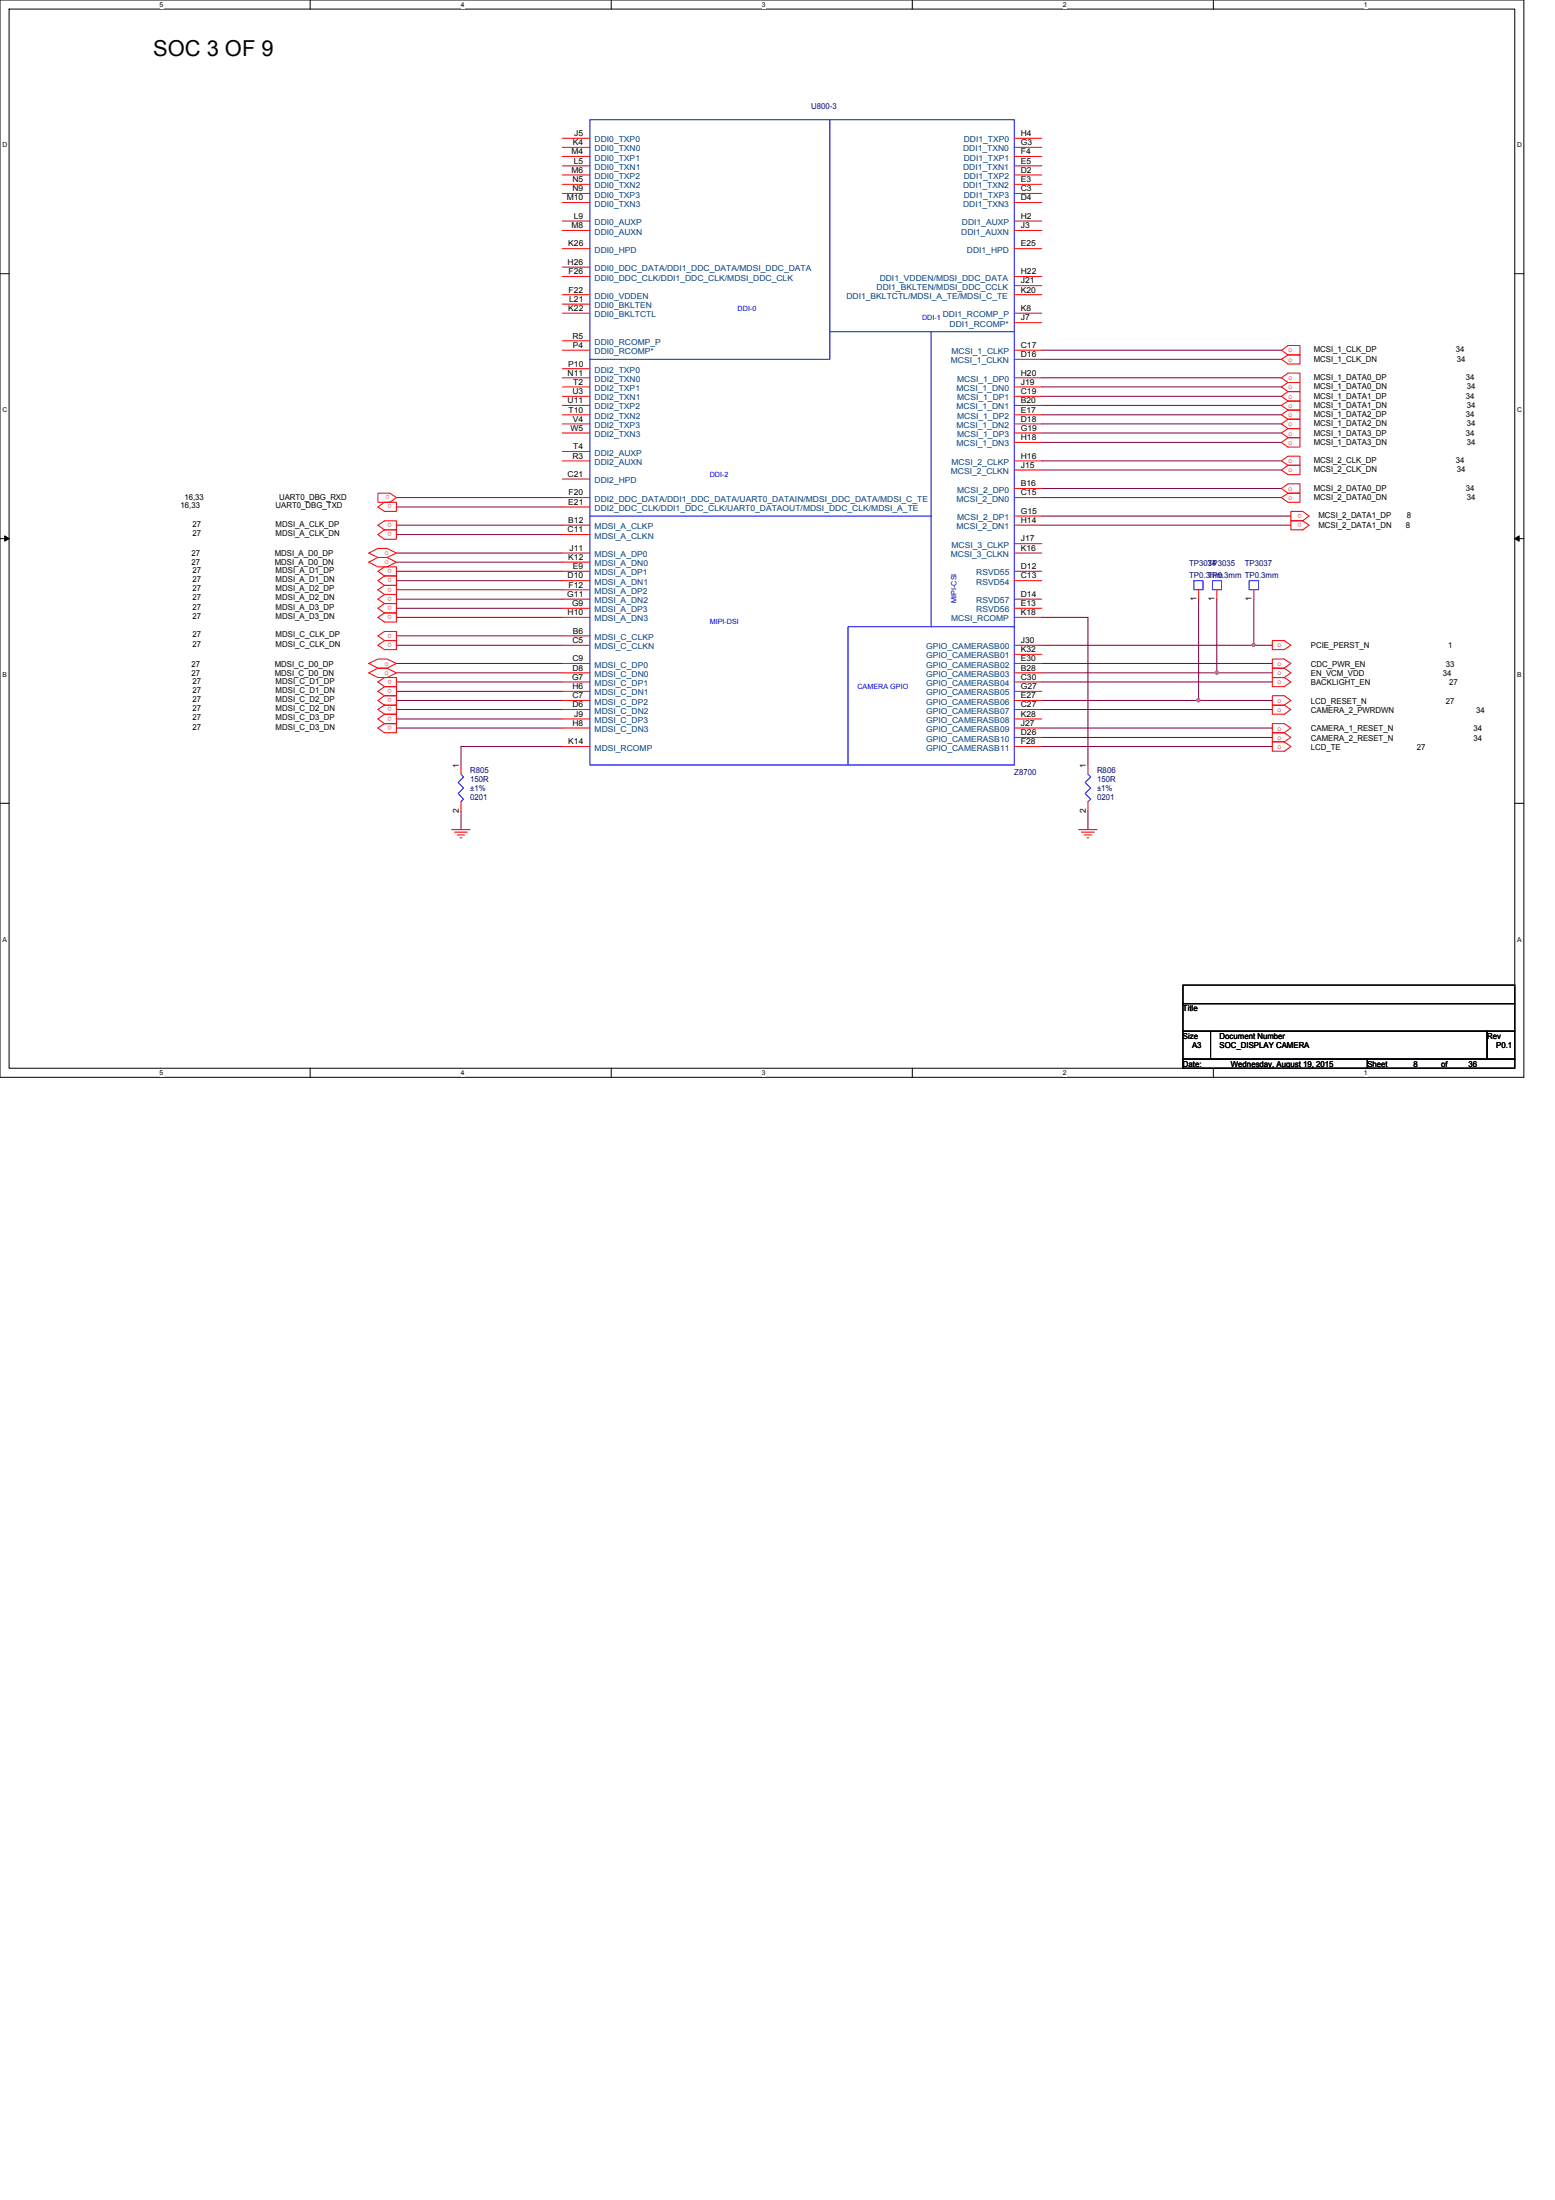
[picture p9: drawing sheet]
<svg xmlns="http://www.w3.org/2000/svg" width="210mm" height="297mm" viewBox="0 0 210 297" stroke-linecap="round" stroke-linejoin="round" font-family="sans-serif">
<path d="M0 0h205.7v145.5h-205.7zM1.2 1.2h203.3v143h-203.3z" fill="none" stroke="#000" stroke-width=".13"/>
<g fill="#fff">
<path d="M21.5 .1h.6v1h-.6z"/>
<path d="M21.5 144.4h.6v1h-.6z"/>
</g>
<path d="M41.9 0v1.2M41.9 144.2v1.3" fill="none" stroke="#000" stroke-width=".13"/>
<g fill="#fff">
<path d="M62.2 .1h.5v1h-.5z"/>
<path d="M62.2 144.4h.5v1h-.5z"/>
</g>
<path d="M82.5 0v1.2M82.5 144.2v1.3" fill="none" stroke="#000" stroke-width=".13"/>
<g fill="#fff">
<path d="M102.8 .1h.5v1h-.5z"/>
<path d="M102.8 144.4h.5v1h-.5z"/>
</g>
<path d="M123.1 0v1.2M123.1 144.2v1.3" fill="none" stroke="#000" stroke-width=".13"/>
<g fill="#fff">
<path d="M143.5 .1h.5v1h-.5z"/>
<path d="M143.5 144.4h.5v1h-.5z"/>
</g>
<path d="M163.8 0v1.2M163.8 144.2v1.3" fill="none" stroke="#000" stroke-width=".13"/>
<g fill="#fff">
<path d="M184.1 .1h.5v1h-.5z"/>
<path d="M184.1 144.4h.5v1h-.5z"/>
<path d="M.3 19.1h.7v1h-.7z"/>
<path d="M204.8 19.1h.6v1h-.6z"/>
<path d="M.3 54.8h.7v1h-.7z"/>
<path d="M204.8 54.8h.6v1h-.6z"/>
</g>
<path d="M0 37h1.2M204.5 37h1.2" fill="none" stroke="#000" stroke-width=".13"/>
<g fill="#fff">
<path d="M.3 90.6h.6v1h-.6z"/>
<path d="M204.8 90.6h.6v1h-.6z"/>
</g>
<path d="M0 72.7h1.2M.6 72.3l.6 .4-.6 .4zM204.5 72.7l.6-.4v.8zM204.5 72.7h1.2" fill="none" stroke="#000" stroke-width=".13"/>
<path d="M.6 72.3l.6 .4-.6 .4zM204.5 72.7l.6-.4v.8z" fill="#000"/>
<g fill="#fff">
<path d="M.3 126.3h.6v1h-.6z"/>
<path d="M204.8 126.3h.6v1h-.6z"/>
</g>
<path d="M0 108.5h1.2M204.5 108.5h1.2" fill="none" stroke="#000" stroke-width=".13"/>
<g fill="none" stroke="#800040" stroke-width=".13">
<path d="M140.6 54.7h32.4M140.6 53.5h32.4M140.6 48.5h32.4M140.6 47.3h32.4M140.6 52.2h32.4M140.6 51h32.4M140.6 57.2h32.4M140.6 56h32.4M140.6 59.7h32.4M140.6 58.5h32.4M140.6 63.5h32.4M140.6 62.2h32.4"/>
<path d="M140.6 67.2h32.4M140.6 66h32.4M140.6 90.8h23.7M140.6 83.4h6.3v19.9M140.6 98.3h31.1M140.6 95.8h31.1M140.6 99.6h31.1M140.6 92.1h31.1M140.6 89.6h31.1M62.2 109.5v2.5M62.2 100.8v2.5M146.9 109.5v2.5"/>
</g>
<path d="M164.1 90.7h.3l.1 .1-.1 .2-.1 .1-.2-.1z" fill-rule="evenodd" fill="#f0f"/>
<path d="M164.1 90.7h.3l.1 .1-.1 .2-.1 .1-.2-.1z" fill="none" stroke="#f0f" stroke-width=".13"/>
<path d="M140.6 94.6h21.2" fill="none" stroke="#800040" stroke-width=".13"/>
<path d="M161.6 94.4h.3l.1 .1-.1 .2-.1 .1-.2-.1z" fill-rule="evenodd" fill="#f0f"/>
<path d="M161.6 94.4h.3l.1 .1-.1 .2-.1 .1-.2-.1z" fill="none" stroke="#f0f" stroke-width=".13"/>
<path d="M169.2 80.9v6.2h-28.6M140.6 100.8h31.1" fill="none" stroke="#800040" stroke-width=".13"/>
<path d="M169.1 86.9h.3l.1 .2-.1 .1-.2 .1-.1-.1z" fill-rule="evenodd" fill="#f0f"/>
<path d="M169.1 86.9h.3l.1 .2-.1 .1-.2 .1-.1-.1z" fill="none" stroke="#f0f" stroke-width=".13"/>
<g fill="none" stroke="#800040" stroke-width=".13">
<path d="M53.5 68.5h22.4M53.5 67.2h22.4M53.5 79.6h22.4M53.5 78.4h22.4M53.5 77.1h22.4M53.5 72.2h22.4M53.5 70.9h22.4M53.5 75.9h22.4M53.5 74.7h22.4M140.6 70.9h33.6M140.6 69.7h33.6M53.5 98.3h22.4"/>
<path d="M53.5 97.1h22.4M53.5 95.8h22.4M53.5 94.6h22.4M53.5 93.3h22.4M53.5 92.1h22.4M53.5 87.1h22.4M53.5 85.9h22.4M53.5 90.8h22.4M53.5 89.6h22.4M53.5 83.4h22.4M53.5 82.1h22.4M53.5 80.9h22.4"/>
<path d="M161.8 80.9v13.7h9.9M164.3 80.9v9.9h7.4M169.2 87.1h2.5M62.2 100.8h13.7"/>
</g>
<g fill="none" stroke="#f00" stroke-width=".13">
<path d="M75.9 18.7h3.7M75.9 19.9h3.7M136.9 18.7h3.7M136.9 19.9h3.7M75.9 21.1h3.7M75.9 22.4h3.7M75.9 23.6h3.7M75.9 24.9h3.7M75.9 26.1h3.7M75.9 27.3h3.7M75.9 29.8h3.7M75.9 31.1h3.7"/>
<path d="M75.9 33.6h3.7M75.9 36.1h3.7M75.9 37.3h3.7M75.9 39.8h3.7M136.9 21.1h3.7M136.9 22.4h3.7M136.9 23.6h3.7M136.9 24.9h3.7M136.9 26.1h3.7M136.9 27.3h3.7M136.9 29.8h3.7M136.9 31.1h3.7"/>
<path d="M136.9 33.6h3.7M136.9 37.3h3.7M136.9 38.6h3.7M136.9 39.8h3.7M75.9 41.1h3.7M75.9 42.3h3.7M75.9 46h3.7M75.9 47.3h3.7M75.9 49.8h3.7M75.9 51h3.7M75.9 52.2h3.7M75.9 53.5h3.7"/>
<path d="M75.9 54.7h3.7M75.9 56h3.7M75.9 57.2h3.7M75.9 58.5h3.7M136.9 42.3h3.7M136.9 43.6h3.7M136.9 47.3h3.7M136.9 48.5h3.7M136.9 51h3.7M136.9 52.2h3.7M136.9 53.5h3.7M136.9 54.7h3.7"/>
<path d="M136.9 56h3.7M136.9 57.2h3.7M136.9 58.5h3.7M136.9 59.7h3.7M173 51l.9-.6h1.6v1.2h-1.6zM173 48.5l.9-.6h1.6v1.2h-1.6zM173 47.3l.9-.6h1.6v1.2h-1.6zM173 59.7l.9-.6h1.6v1.3h-1.6zM173.9 54.1l-.9 .6 .9 .7M173.9 52.9l-.9 .6 .9 .6M173.9 51.6l-.9 .6 .9 .7M173.9 57.9l-.9 .6 .9 .6"/>
<path d="M173.9 56.6l-.9 .6 .9 .7M173.9 55.4l-.9 .6 .9 .6M173.9 54.1h1.6v1.3h-1.6M173.9 52.9h1.6v1.2h-1.6M173.9 51.6h1.6v1.3h-1.6M173.9 57.9h1.6v1.2h-1.6M173.9 56.6h1.6v1.3h-1.6M173.9 55.4h1.6v1.2h-1.6M49.8 75.9l1.2-.6h1.2l1.3 .6-1.3 .6h-1.2zM49.8 74.7l1.2-.7h1.2l1.3 .7-1.3 .6h-1.2zM51 68.5l.9-.7h1.6v1.2h-1.6zM51 77.1l.9-.6h1.6v1.3h-1.6z"/>
<path d="M51 72.2l.9-.7h1.6v1.3h-1.6zM51 70.9l.9-.6h1.6v1.2h-1.6zM51 66.6h1.6l.9 .6-.9 .6h-1.6zM51.9 79l-.9 .6 .9 .7M51.9 77.8l-.9 .6 .9 .6M51.9 79h1.6v1.3h-1.6M51.9 77.8h1.6v1.2h-1.6M75.9 61h3.7M75.9 62.2h3.7M75.9 64.7h3.7M75.9 67.2h3.7M75.9 68.5h3.7"/>
<path d="M75.9 70.9h3.7M75.9 72.2h3.7M75.9 74.7h3.7M75.9 75.9h3.7M75.9 77.1h3.7M75.9 78.4h3.7M75.9 79.6h3.7M136.9 62.2h3.7M136.9 63.5h3.7M136.9 66h3.7M136.9 67.2h3.7M136.9 69.7h3.7"/>
<path d="M136.9 70.9h3.7M136.9 73.4h3.7M136.9 74.7h3.7M136.9 77.1h3.7M136.9 78.4h3.7M161.8 79.6v1.3M164.3 79.6v1.3M169.2 79.6v1.3M173 67.2l.9-.6h1.6v1.2h-1.6zM173 66l.9-.7h1.6v1.3h-1.6zM173 63.5l.9-.7h1.6v1.3h-1.6zM173 62.2l.9-.6h1.6v1.2h-1.6z"/>
<path d="M174.2 70.3h1.7l.8 .6-.8 .6h-1.7zM174.2 69h1.7l.8 .7-.8 .6h-1.7zM49.8 90.8l1.2-.6h1.2l1.3 .6-1.3 .7h-1.2zM49.8 89.6l1.2-.6h1.2l1.3 .6-1.3 .6h-1.2zM51 98.3l.9-.6h1.6v1.2h-1.6zM51 92.1l.9-.6h1.6v1.2h-1.6zM51 87.1l.9-.6h1.6v1.2h-1.6zM51 85.9l.9-.6h1.6v1.2h-1.6zM51 83.4l.9-.6h1.6v1.2h-1.6zM51.9 96.4l-.9 .7 .9 .6M51.9 95.2l-.9 .6 .9 .6M51.9 93.9l-.9 .7 .9 .6"/>
<path d="M51.9 92.7l-.9 .6 .9 .6M51.9 81.5l-.9 .6 .9 .7M51.9 80.3l-.9 .6 .9 .6M51.9 96.4h1.6v1.3h-1.6M51.9 95.2h1.6v1.2h-1.6M51.9 93.9h1.6v1.3h-1.6M51.9 92.7h1.6v1.2h-1.6M51.9 81.5h1.6v1.3h-1.6M51.9 80.3h1.6v1.2h-1.6M75.9 80.9h3.7M75.9 82.1h3.7M75.9 83.4h3.7"/>
<path d="M75.9 85.9h3.7M75.9 87.1h3.7M75.9 89.6h3.7M75.9 90.8h3.7M75.9 92.1h3.7M75.9 93.3h3.7M75.9 94.6h3.7M75.9 95.8h3.7M75.9 97.1h3.7M75.9 98.3h3.7M136.9 80.9h3.7M136.9 82.1h3.7"/>
<path d="M136.9 83.4h3.7M136.9 87.1h3.7M136.9 88.3h3.7M136.9 89.6h3.7M136.9 90.8h3.7M136.9 92.1h3.7M136.9 93.3h3.7M136.9 94.6h3.7M136.9 95.8h3.7M136.9 97.1h3.7M136.9 98.3h3.7M136.9 99.6h3.7"/>
<path d="M171.7 97.7h1.7l.8 .6-.8 .6h-1.7zM171.7 91.5h1.7l.8 .6-.8 .6h-1.7zM171.7 86.5h1.7l.8 .6-.8 .6h-1.7zM171.7 95.2h1.7l.8 .6-.8 .6h-1.7zM171.7 93.9h1.7l.8 .7-.8 .6h-1.7zM171.7 89h1.7l.8 .6-.8 .6h-1.7zM173.4 98.9l.8 .7-.8 .6M173.4 90.2l.8 .6-.8 .7M173.4 98.9h-1.7v1.3h1.7M173.4 90.2h-1.7v1.3h1.7M61 112h2.5M61.3 112.4h1.8"/>
<path d="M61.7 112.7h1M62.1 113.1h.3M62.2 103.3v1.2M62.2 108.2v1.3M75.9 100.8h3.7M136.9 100.8h3.7M145.6 112h2.5M146 112.4h1.7M146.3 112.7h1.1M146.7 113.1h.3M146.9 103.3v1.2M146.9 108.2v1.3"/>
<path d="M171.7 100.2h1.7l.8 .6-.8 .6h-1.7z"/>
</g>
<path d="M159.7 133h44.8v2.5h-44.8zM159.7 135.5h44.8v3.7h-44.8zM159.7 139.2h3.7v3.8h-3.7zM163.4 139.2h37.3v3.8h-37.3zM200.7 139.2h3.8v3.8h-3.8zM159.7 143h24.9v1.2h-24.9zM184.6 143h19.9v1.2h-19.9z" fill="none" stroke="#000" stroke-width=".13"/>
<path d="M79.6 16.2h57.3v87.1h-57.3zM112 16.2v28.6M125.7 44.8v39.8M136.9 44.8h-24.9v3.7h-32.4M79.6 69.7h46.1M161.2 78.4h1.2v1.2h-1.2zM163.7 78.4h1.2v1.2h-1.2zM168.6 78.4h1.3v1.2h-1.3zM136.9 84.6h-22.4v18.7M62.2 104.5l.4 .4-.8 .8 .8 .7-.8 .7 .8 .8-.4 .3M146.9 104.5l.3 .4-.7 .8 .7 .7-.7 .7 .7 .8-.3 .3" fill="none" stroke="#00f" stroke-width=".13"/>
<path d="M164.1 90.7h.3l.1 .1-.1 .2-.1 .1-.2-.1z" fill-rule="evenodd" fill="#f0f"/>
<path d="M164.1 90.7h.3l.1 .1-.1 .2-.1 .1-.2-.1z" fill="none" stroke="#f0f" stroke-width=".13"/>
<path d="M161.6 94.4h.3l.1 .1-.1 .2-.1 .1-.2-.1z" fill-rule="evenodd" fill="#f0f"/>
<path d="M161.6 94.4h.3l.1 .1-.1 .2-.1 .1-.2-.1z" fill="none" stroke="#f0f" stroke-width=".13"/>
<path d="M169.1 86.9h.3l.1 .2-.1 .1-.2 .1-.1-.1z" fill-rule="evenodd" fill="#f0f"/>
<path d="M169.1 86.9h.3l.1 .2-.1 .1-.2 .1-.1-.1z" fill="none" stroke="#f0f" stroke-width=".13"/>
<text font-size="3" x="20.7" y="7.6">SOC 3 OF 9</text>
<g font-size="1.1" fill="#000080">
<text x="109.5" y="14.7">U800-3</text>
<text x="160.5" y="76.5">TP3034</text>
<text x="160.5" y="78">TP0.3mm</text>
<text x="163" y="76.5">TP3035</text>
<text x="163" y="78">TP0.3mm TP0.3mm</text>
<text x="168" y="76.5">TP3037</text>
<text x="63.5" y="104.4">R805</text>
<text x="63.5" y="105.6">150R</text>
<text x="63.5" y="106.8">±1%</text>
<text x="136.9" y="104.6">Z8700</text>
<text x="148.1" y="104.4">R806</text>
<text x="148.1" y="105.6">150R</text>
<text x="148.1" y="106.8">±1%</text>
<text x="63.5" y="108.1">0201</text>
<text x="148.1" y="108.1">0201</text>
</g>
<g font-size="1.1">
<text x="77.1" y="20.8">M4</text>
<text x="77.1" y="23.3">M6</text>
<text x="77.3" y="19.6">K4</text>
<text x="77.5" y="22.1">L5</text>
<text x="77.5" y="18.4">J5</text>
<text x="137.8" y="19.6">G3</text>
<text x="137.8" y="22.1">E5</text>
<text x="137.8" y="18.4">H4</text>
<text x="137.8" y="20.8">F4</text>
<text x="137.8" y="23.3">D2</text>
<text x="76.5" y="27.1">M10</text>
<text x="77.3" y="24.6">N5</text>
<text x="77.3" y="25.8">N9</text>
<text x="77.5" y="29.5">L9</text>
<text x="137.8" y="29.5">H2</text>
<text x="137.8" y="24.6">E3</text>
<text x="137.8" y="27.1">D4</text>
<text x="137.8" y="25.8">C3</text>
<text x="76.6" y="35.8">H26</text>
<text x="76.7" y="33.3">K26</text>
<text x="77.1" y="30.8">M8</text>
<text x="137.8" y="30.8">J3</text>
<text x="137.8" y="33.3">E25</text>
<text x="76.7" y="42">K22</text>
<text x="76.8" y="37">F26</text>
<text x="76.8" y="39.5">F22</text>
<text x="76.8" y="40.8">L21</text>
<text x="137.8" y="39.5">K20</text>
<text x="137.8" y="37">H22</text>
<text x="137.8" y="38.3">J21</text>
<text x="137.8" y="42">K8</text>
<text x="77.3" y="45.7">R5</text>
<text x="77.3" y="47">P4</text>
<text x="137.8" y="47">C17</text>
<text x="137.8" y="43.3">J7</text>
<text x="177.3" y="47.6">MCSI_1_CLK_DP</text>
<text x="196.5" y="47.6">34</text>
<text x="76.6" y="50.7">N11</text>
<text x="76.7" y="49.5">P10</text>
<text x="77.3" y="53.2">U3</text>
<text x="77.4" y="51.9">T2</text>
<text x="137.8" y="48.2">D16</text>
<text x="137.8" y="50.7">H20</text>
<text x="137.8" y="53.2">C19</text>
<text x="137.8" y="51.9">J19</text>
<text x="177.3" y="53.8">MCSI_1_DATA1_DP</text>
<text x="177.3" y="52.6">MCSI_1_DATA0_DN</text>
<text x="177.3" y="51.3">MCSI_1_DATA0_DP</text>
<text x="177.3" y="48.9">MCSI_1_CLK_DN</text>
<text x="196.6" y="48.9">34</text>
<text x="197.9" y="53.8">34</text>
<text x="197.9" y="51.3">34</text>
<text x="198" y="52.6">34</text>
<text x="76.6" y="54.4">U11</text>
<text x="76.8" y="55.7">T10</text>
<text x="77" y="58.2">W5</text>
<text x="77.3" y="56.9">V4</text>
<text x="137.8" y="55.7">E17</text>
<text x="137.8" y="58.2">G19</text>
<text x="137.8" y="54.4">B20</text>
<text x="137.8" y="56.9">D18</text>
<text x="137.8" y="59.4">H18</text>
<text x="177.3" y="55.1">MCSI_1_DATA1_DN</text>
<text x="177.3" y="58.8">MCSI_1_DATA3_DP</text>
<text x="177.3" y="57.5">MCSI_1_DATA2_DN</text>
<text x="177.3" y="56.3">MCSI_1_DATA2_DP</text>
<text x="197.9" y="58.8">34</text>
<text x="197.9" y="56.3">34</text>
<text x="198" y="55.1">34</text>
<text x="198" y="57.5">34</text>
<text x="76.6" y="64.4">C21</text>
<text x="77.3" y="61.9">R3</text>
<text x="77.4" y="60.7">T4</text>
<text x="137.8" y="63.2">J15</text>
<text x="137.8" y="61.9">H16</text>
<text x="137.8" y="65.7">B16</text>
<text x="177.3" y="63.8">MCSI_2_CLK_DN</text>
<text x="177.3" y="62.5">MCSI_2_CLK_DP</text>
<text x="177.3" y="60">MCSI_1_DATA3_DN</text>
<text x="196.5" y="62.5">34</text>
<text x="196.6" y="63.8">34</text>
<text x="198" y="60">34</text>
<text x="24.4" y="68.6">16,33</text>
<text x="24.9" y="67.5">16,33</text>
<text x="26" y="71.1">27</text>
<text x="37.2" y="68.6">UART0_DBG_TXD</text>
<text x="37.2" y="71.1">MDSI_A_CLK_DP</text>
<text x="37.7" y="67.5">UART0_DBG_RXD</text>
<text x="76.6" y="71.9">C11</text>
<text x="76.7" y="68.2">E21</text>
<text x="76.7" y="70.6">B12</text>
<text x="76.8" y="66.9">F20</text>
<text x="137.8" y="69.4">G15</text>
<text x="137.8" y="66.9">C15</text>
<text x="137.8" y="70.6">H14</text>
<text x="177.3" y="67.5">MCSI_2_DATA0_DN</text>
<text x="177.3" y="66.3">MCSI_2_DATA0_DP</text>
<text x="178" y="71.2">MCSI_2_DATA1_DN</text>
<text x="178" y="70">MCSI_2_DATA1_DP</text>
<text x="189.8" y="71.2">8</text>
<text x="189.9" y="70">8</text>
<text x="197.9" y="66.3">34</text>
<text x="198" y="67.5">34</text>
<text x="25.9" y="76.3">27</text>
<text x="25.9" y="75.1">27</text>
<text x="26" y="77.3">27</text>
<text x="26" y="72.3">27</text>
<text x="37.1" y="76.3">MDSI_A_D0_DN</text>
<text x="37.1" y="75.1">MDSI_A_D0_DP</text>
<text x="37.2" y="77.3">MDSI_A_D1_DP</text>
<text x="37.2" y="72.3">MDSI_A_CLK_DN</text>
<text x="76.7" y="75.6">K12</text>
<text x="76.9" y="74.4">J11</text>
<text x="77.3" y="76.8">E9</text>
<text x="137.8" y="74.4">K16</text>
<text x="137.8" y="73.1">J17</text>
<text x="137.8" y="76.8">D12</text>
<text x="26" y="83.6">27</text>
<text x="26" y="82.3">27</text>
<text x="26" y="81.1">27</text>
<text x="26" y="79.8">27</text>
<text x="26" y="78.6">27</text>
<text x="37.2" y="83.6">MDSI_A_D3_DN</text>
<text x="37.2" y="82.3">MDSI_A_D3_DP</text>
<text x="37.2" y="81.1">MDSI_A_D2_DN</text>
<text x="37.2" y="79.8">MDSI_A_D2_DP</text>
<text x="37.2" y="78.6">MDSI_A_D1_DN</text>
<text x="76.6" y="80.6">G11</text>
<text x="76.6" y="78.1">D10</text>
<text x="76.6" y="83.1">H10</text>
<text x="76.8" y="79.3">F12</text>
<text x="77.2" y="81.8">G9</text>
<text x="137.8" y="83.1">K18</text>
<text x="137.8" y="78.1">C13</text>
<text x="137.8" y="80.6">D14</text>
<text x="137.8" y="81.8">E13</text>
<text x="161.5" y="81.2" transform="rotate(-90 161.5 81.2)">1</text>
<text x="164" y="81.2" transform="rotate(-90 164 81.2)">1</text>
<text x="169" y="81.2" transform="rotate(-90 169 81.2)">1</text>
<text x="26" y="87.3">27</text>
<text x="26" y="86.1">27</text>
<text x="37.2" y="87.3">MDSI_C_CLK_DN</text>
<text x="37.2" y="86.1">MDSI_C_CLK_DP</text>
<text x="77.3" y="86.8">C5</text>
<text x="77.3" y="89.3">C9</text>
<text x="77.3" y="85.6">B6</text>
<text x="137.8" y="86.8">J30</text>
<text x="137.8" y="88.1">K32</text>
<text x="137.8" y="89.3">E30</text>
<text x="177" y="87.5">PCIE_PERST_N</text>
<text x="195.5" y="87.5">1</text>
<text x="25.9" y="91.3">27</text>
<text x="25.9" y="90">27</text>
<text x="26" y="94.7">27</text>
<text x="26" y="93.5">27</text>
<text x="26" y="92.3">27</text>
<text x="37.1" y="91.3">MDSI_C_D0_DN</text>
<text x="37.1" y="90">MDSI_C_D0_DP</text>
<text x="37.2" y="94.7">MDSI_C_D2_DP</text>
<text x="37.2" y="93.5">MDSI_C_D1_DN</text>
<text x="37.2" y="92.3">MDSI_C_D1_DP</text>
<text x="77.2" y="91.8">G7</text>
<text x="77.3" y="90.6">D8</text>
<text x="77.3" y="93">H6</text>
<text x="77.3" y="94.3">C7</text>
<text x="77.3" y="95.5">D6</text>
<text x="137.8" y="90.6">B28</text>
<text x="137.8" y="91.8">C30</text>
<text x="137.8" y="93">G27</text>
<text x="137.8" y="94.3">E27</text>
<text x="137.8" y="95.5">C27</text>
<text x="177" y="92.5">BACKLIGHT_EN</text>
<text x="177" y="95">LCD_RESET_N</text>
<text x="177" y="91.3">EN_VCM_VDD</text>
<text x="177" y="90">CDC_PWR_EN</text>
<text x="194.8" y="91.3">34</text>
<text x="195.2" y="90">33</text>
<text x="195.2" y="95">27</text>
<text x="195.6" y="92.5">27</text>
<text x="26" y="98.5">27</text>
<text x="26" y="97.2">27</text>
<text x="26" y="96">27</text>
<text x="37.2" y="98.5">MDSI_C_D3_DN</text>
<text x="37.2" y="97.2">MDSI_C_D3_DP</text>
<text x="37.2" y="96">MDSI_C_D2_DN</text>
<text x="76.7" y="100.5">K14</text>
<text x="77.3" y="98">H8</text>
<text x="77.5" y="96.8">J9</text>
<text x="137.8" y="96.8">K28</text>
<text x="137.8" y="98">J27</text>
<text x="137.8" y="99.3">D26</text>
<text x="137.8" y="100.5">F28</text>
<text x="177" y="100">CAMERA_2_RESET_N</text>
<text x="177" y="98.8">CAMERA_1_RESET_N</text>
<text x="177" y="96.3">CAMERA_2_PWRDWN</text>
<text x="177" y="101.2">LCD_TE</text>
<text x="191.3" y="101.2">27</text>
<text x="198.9" y="100">34</text>
<text x="198.9" y="98.8">34</text>
<text x="199.3" y="96.3">34</text>
<text x="61.9" y="103.6" transform="rotate(-90 61.9 103.6)">1</text>
<text x="146.6" y="103.6" transform="rotate(-90 146.6 103.6)">1</text>
<text x="61.9" y="109.8" transform="rotate(-90 61.9 109.8)">2</text>
<text x="146.6" y="109.8" transform="rotate(-90 146.6 109.8)">2</text>
<text x="159.7" y="136.6">Title</text>
<text x="159.7" y="140.3">Size</text>
<text x="160.9" y="141.6">A3</text>
<text x="164.6" y="140.3">Document Number</text>
<text x="164.6" y="141.6">SOC_DISPLAY CAMERA</text>
<text x="200.7" y="140.3">Rev</text>
<text x="202" y="141.6">P0.1</text>
<text x="159.7" y="144.1">Date:</text>
<text x="166.2" y="144.1">Wednesday, August 19, 2015</text>
<text x="184.6" y="144.1">Sheet</text>
<text x="190.8" y="144.1">8</text>
<text x="194.5" y="144.1">of</text>
<text x="198.2" y="144.1">36</text>
</g>
<g font-size="1.1" fill="#004080">
<text x="80.3" y="19.2">DDI0_TXP0</text>
<text x="80.3" y="20.4">DDI0_TXN0</text>
<text x="80.3" y="21.7">DDI0_TXP1</text>
<text x="80.3" y="22.9">DDI0_TXN1</text>
<text x="130" y="20.4">DDI1_TXN0</text>
<text x="130" y="22.9">DDI1_TXN1</text>
<text x="130.1" y="19.2">DDI1_TXP0</text>
<text x="130.1" y="21.7">DDI1_TXP1</text>
<text x="80.3" y="24.2">DDI0_TXP2</text>
<text x="80.3" y="25.4">DDI0_TXN2</text>
<text x="80.3" y="26.7">DDI0_TXP3</text>
<text x="80.3" y="27.9">DDI0_TXN3</text>
<text x="130" y="25.4">DDI1_TXN2</text>
<text x="130" y="27.9">DDI1_TXN3</text>
<text x="130.1" y="24.2">DDI1_TXP2</text>
<text x="130.1" y="26.7">DDI1_TXP3</text>
<text x="80.3" y="30.4">DDI0_AUXP</text>
<text x="80.3" y="31.7">DDI0_AUXN</text>
<text x="80.3" y="34.1">DDI0_HPD</text>
<text x="129.8" y="31.7">DDI1_AUXN</text>
<text x="129.8" y="30.4">DDI1_AUXP</text>
<text x="130.5" y="34.1">DDI1_HPD</text>
<text x="80.3" y="36.6">DDI0_DDC_DATA/DDI1_DDC_DATA/MDSI_DDC_DATA</text>
<text x="80.3" y="37.9">DDI0_DDC_CLK/DDI1_DDC_CLK/MDSI_DDC_CLK</text>
<text x="80.3" y="40.3">DDI0_VDDEN</text>
<text x="80.3" y="41.6">DDI0_BKLTEN</text>
<text x="114.3" y="40.3">DDI1_BKLTCTL/MDSI_A_TE/MDSI_C_TE</text>
<text x="118.3" y="39.1">DDI1_BKLTEN/MDSI_DDC_CCLK</text>
<text x="118.7" y="37.9">DDI1_VDDEN/MDSI_DDC_DATA</text>
<text x="80.3" y="42.8">DDI0_BKLTCTL</text>
<text x="80.3" y="46.6">DDI0_RCOMP_P</text>
<text x="80.3" y="47.8">DDI0_RCOMP*</text>
<text x="127.3" y="42.8">DDI1_RCOMP_P</text>
<text x="128.2" y="44.1">DDI1_RCOMP*</text>
<text x="128.4" y="47.8">MCSI_1_CLKP</text>
<text x="80.3" y="50.3">DDI2_TXP0</text>
<text x="80.3" y="51.6">DDI2_TXN0</text>
<text x="80.3" y="52.8">DDI2_TXP1</text>
<text x="128.4" y="49.1">MCSI_1_CLKN</text>
<text x="129.1" y="52.8">MCSI_1_DN0</text>
<text x="129.2" y="51.6">MCSI_1_DP0</text>
<text x="80.3" y="54.1">DDI2_TXN1</text>
<text x="80.3" y="55.3">DDI2_TXP2</text>
<text x="80.3" y="56.6">DDI2_TXN2</text>
<text x="80.3" y="57.8">DDI2_TXP3</text>
<text x="80.3" y="59">DDI2_TXN3</text>
<text x="129.1" y="55.3">MCSI_1_DN1</text>
<text x="129.1" y="57.8">MCSI_1_DN2</text>
<text x="129.2" y="54.1">MCSI_1_DP1</text>
<text x="129.2" y="56.6">MCSI_1_DP2</text>
<text x="129.2" y="59">MCSI_1_DP3</text>
<text x="80.3" y="61.5">DDI2_AUXP</text>
<text x="80.3" y="62.8">DDI2_AUXN</text>
<text x="80.3" y="65.2">DDI2_HPD</text>
<text x="128.4" y="64">MCSI_2_CLKN</text>
<text x="128.4" y="62.8">MCSI_2_CLKP</text>
<text x="129.1" y="60.3">MCSI_1_DN3</text>
<text x="80.3" y="67.7">DDI2_DDC_DATA/DDI1_DDC_DATA/UART0_DATAIN/MDSI_DDC_DATA/MDSI_C_TE</text>
<text x="80.3" y="69">DDI2_DDC_CLK/DDI1_DDC_CLK/UART0_DATAOUT/MDSI_DDC_CLK/MDSI_A_TE</text>
<text x="80.3" y="71.5">MDSI_A_CLKP</text>
<text x="129.1" y="67.7">MCSI_2_DN0</text>
<text x="129.1" y="71.5">MCSI_2_DN1</text>
<text x="129.2" y="66.5">MCSI_2_DP0</text>
<text x="129.2" y="70.2">MCSI_2_DP1</text>
<text x="80.3" y="72.7">MDSI_A_CLKN</text>
<text x="80.3" y="75.2">MDSI_A_DP0</text>
<text x="80.3" y="76.5">MDSI_A_DN0</text>
<text x="80.3" y="77.7">MDSI_A_DP1</text>
<text x="128.4" y="75.2">MCSI_3_CLKN</text>
<text x="128.4" y="74">MCSI_3_CLKP</text>
<text x="131.8" y="77.7">RSVD55</text>
<text x="80.3" y="79">MDSI_A_DN1</text>
<text x="80.3" y="80.2">MDSI_A_DP2</text>
<text x="80.3" y="81.4">MDSI_A_DN2</text>
<text x="80.3" y="82.7">MDSI_A_DP3</text>
<text x="80.3" y="83.9">MDSI_A_DN3</text>
<text x="128.4" y="83.9">MCSI_RCOMP</text>
<text x="131.8" y="79">RSVD54</text>
<text x="131.8" y="81.4">RSVD57</text>
<text x="131.8" y="82.7">RSVD56</text>
<text x="80.3" y="86.4">MDSI_C_CLKP</text>
<text x="80.3" y="87.7">MDSI_C_CLKN</text>
<text x="125" y="87.7">GPIO_CAMERASB00</text>
<text x="125" y="88.9">GPIO_CAMERASB01</text>
<text x="80.3" y="90.1">MDSI_C_DP0</text>
<text x="80.3" y="91.4">MDSI_C_DN0</text>
<text x="80.3" y="92.6">MDSI_C_DP1</text>
<text x="80.3" y="93.9">MDSI_C_DN1</text>
<text x="80.3" y="95.1">MDSI_C_DP2</text>
<text x="125" y="90.1">GPIO_CAMERASB02</text>
<text x="125" y="91.4">GPIO_CAMERASB03</text>
<text x="125" y="92.6">GPIO_CAMERASB04</text>
<text x="125" y="93.9">GPIO_CAMERASB05</text>
<text x="125" y="95.1">GPIO_CAMERASB06</text>
<text x="80.3" y="96.4">MDSI_C_DN2</text>
<text x="80.3" y="97.6">MDSI_C_DP3</text>
<text x="80.3" y="98.8">MDSI_C_DN3</text>
<text x="80.3" y="101.3">MDSI_RCOMP</text>
<text x="125" y="96.4">GPIO_CAMERASB07</text>
<text x="125" y="97.6">GPIO_CAMERASB08</text>
<text x="125" y="98.8">GPIO_CAMERASB09</text>
<text x="125" y="100.1">GPIO_CAMERASB10</text>
<text x="125" y="101.3">GPIO_CAMERASB11</text>
</g>
<g font-size="1.1" fill="#f00">
<text x="173.9" y="47.6">o</text>
<text x="173.9" y="53.8">o</text>
<text x="173.9" y="52.6">o</text>
<text x="173.9" y="51.3">o</text>
<text x="173.9" y="48.9">o</text>
<text x="173.9" y="55.1">o</text>
<text x="173.9" y="58.8">o</text>
<text x="173.9" y="57.5">o</text>
<text x="173.9" y="56.3">o</text>
<text x="173.9" y="63.8">o</text>
<text x="173.9" y="62.5">o</text>
<text x="173.9" y="60">o</text>
<text x="52.6" y="66.9" transform="rotate(-180 52.6 66.9)">o</text>
<text x="52.9" y="68.1" transform="rotate(-180 52.9 68.1)">o</text>
<text x="52.9" y="71.9" transform="rotate(-180 52.9 71.9)">o</text>
<text x="52.9" y="70.6" transform="rotate(-180 52.9 70.6)">o</text>
<text x="173.9" y="67.5">o</text>
<text x="173.9" y="66.3">o</text>
<text x="175.7" y="70.6" transform="rotate(-180 175.7 70.6)">o</text>
<text x="175.7" y="69.4" transform="rotate(-180 175.7 69.4)">o</text>
<text x="51.9" y="76.2">o</text>
<text x="51.9" y="75">o</text>
<text x="52.9" y="76.8" transform="rotate(-180 52.9 76.8)">o</text>
<text x="52.9" y="83.1" transform="rotate(-180 52.9 83.1)">o</text>
<text x="52.9" y="81.8" transform="rotate(-180 52.9 81.8)">o</text>
<text x="52.9" y="80.6" transform="rotate(-180 52.9 80.6)">o</text>
<text x="52.9" y="79.3" transform="rotate(-180 52.9 79.3)">o</text>
<text x="52.9" y="78.1" transform="rotate(-180 52.9 78.1)">o</text>
<text x="51.9" y="89.9">o</text>
<text x="52.9" y="86.8" transform="rotate(-180 52.9 86.8)">o</text>
<text x="52.9" y="85.6" transform="rotate(-180 52.9 85.6)">o</text>
<text x="172.4" y="87.4">o</text>
<text x="172.4" y="89.9">o</text>
<text x="51.9" y="91.1">o</text>
<text x="52.9" y="95.5" transform="rotate(-180 52.9 95.5)">o</text>
<text x="52.9" y="94.3" transform="rotate(-180 52.9 94.3)">o</text>
<text x="52.9" y="93" transform="rotate(-180 52.9 93)">o</text>
<text x="52.9" y="91.8" transform="rotate(-180 52.9 91.8)">o</text>
<text x="172.4" y="92.4">o</text>
<text x="172.4" y="94.9">o</text>
<text x="172.4" y="91.1">o</text>
<text x="52.9" y="98" transform="rotate(-180 52.9 98)">o</text>
<text x="52.9" y="96.8" transform="rotate(-180 52.9 96.8)">o</text>
<text x="172.4" y="99.9">o</text>
<text x="172.4" y="98.6">o</text>
<text x="172.4" y="96.1">o</text>
<text x="172.4" y="101.1">o</text>
</g>
<g font-size="1" fill="#00f">
<text x="99.6" y="42">DDI-0</text>
<text x="124.5" y="43.2">DDI-1</text>
<text x="95.8" y="64.3">DDI-2</text>
<text x="129.1" y="81.4" transform="rotate(-90 129.1 81.4)">MIPI-CSI</text>
<text x="95.8" y="84.2">MIPI-DSI</text>
<text x="115.7" y="93">CAMERA GPIO</text>
</g>
<g font-size=".9">
<text x="21.5" y=".9">5</text>
<text x="62.2" y=".9">4</text>
<text x="102.8" y=".9">3</text>
<text x="143.5" y=".9">2</text>
<text x="184.1" y=".9">1</text>
<text x=".3" y="19.9">D</text>
<text x="204.8" y="19.9">D</text>
<text x=".3" y="55.6">C</text>
<text x="204.8" y="55.6">C</text>
<text x=".3" y="91.4">B</text>
<text x="204.8" y="91.4">B</text>
<text x=".3" y="127.1">A</text>
<text x="204.8" y="127.1">A</text>
<text x="21.5" y="145.2">5</text>
<text x="62.2" y="145.2">4</text>
<text x="102.8" y="145.2">3</text>
<text x="143.5" y="145.2">2</text>
<text x="184.1" y="145.2">1</text>
</g>
</svg>
